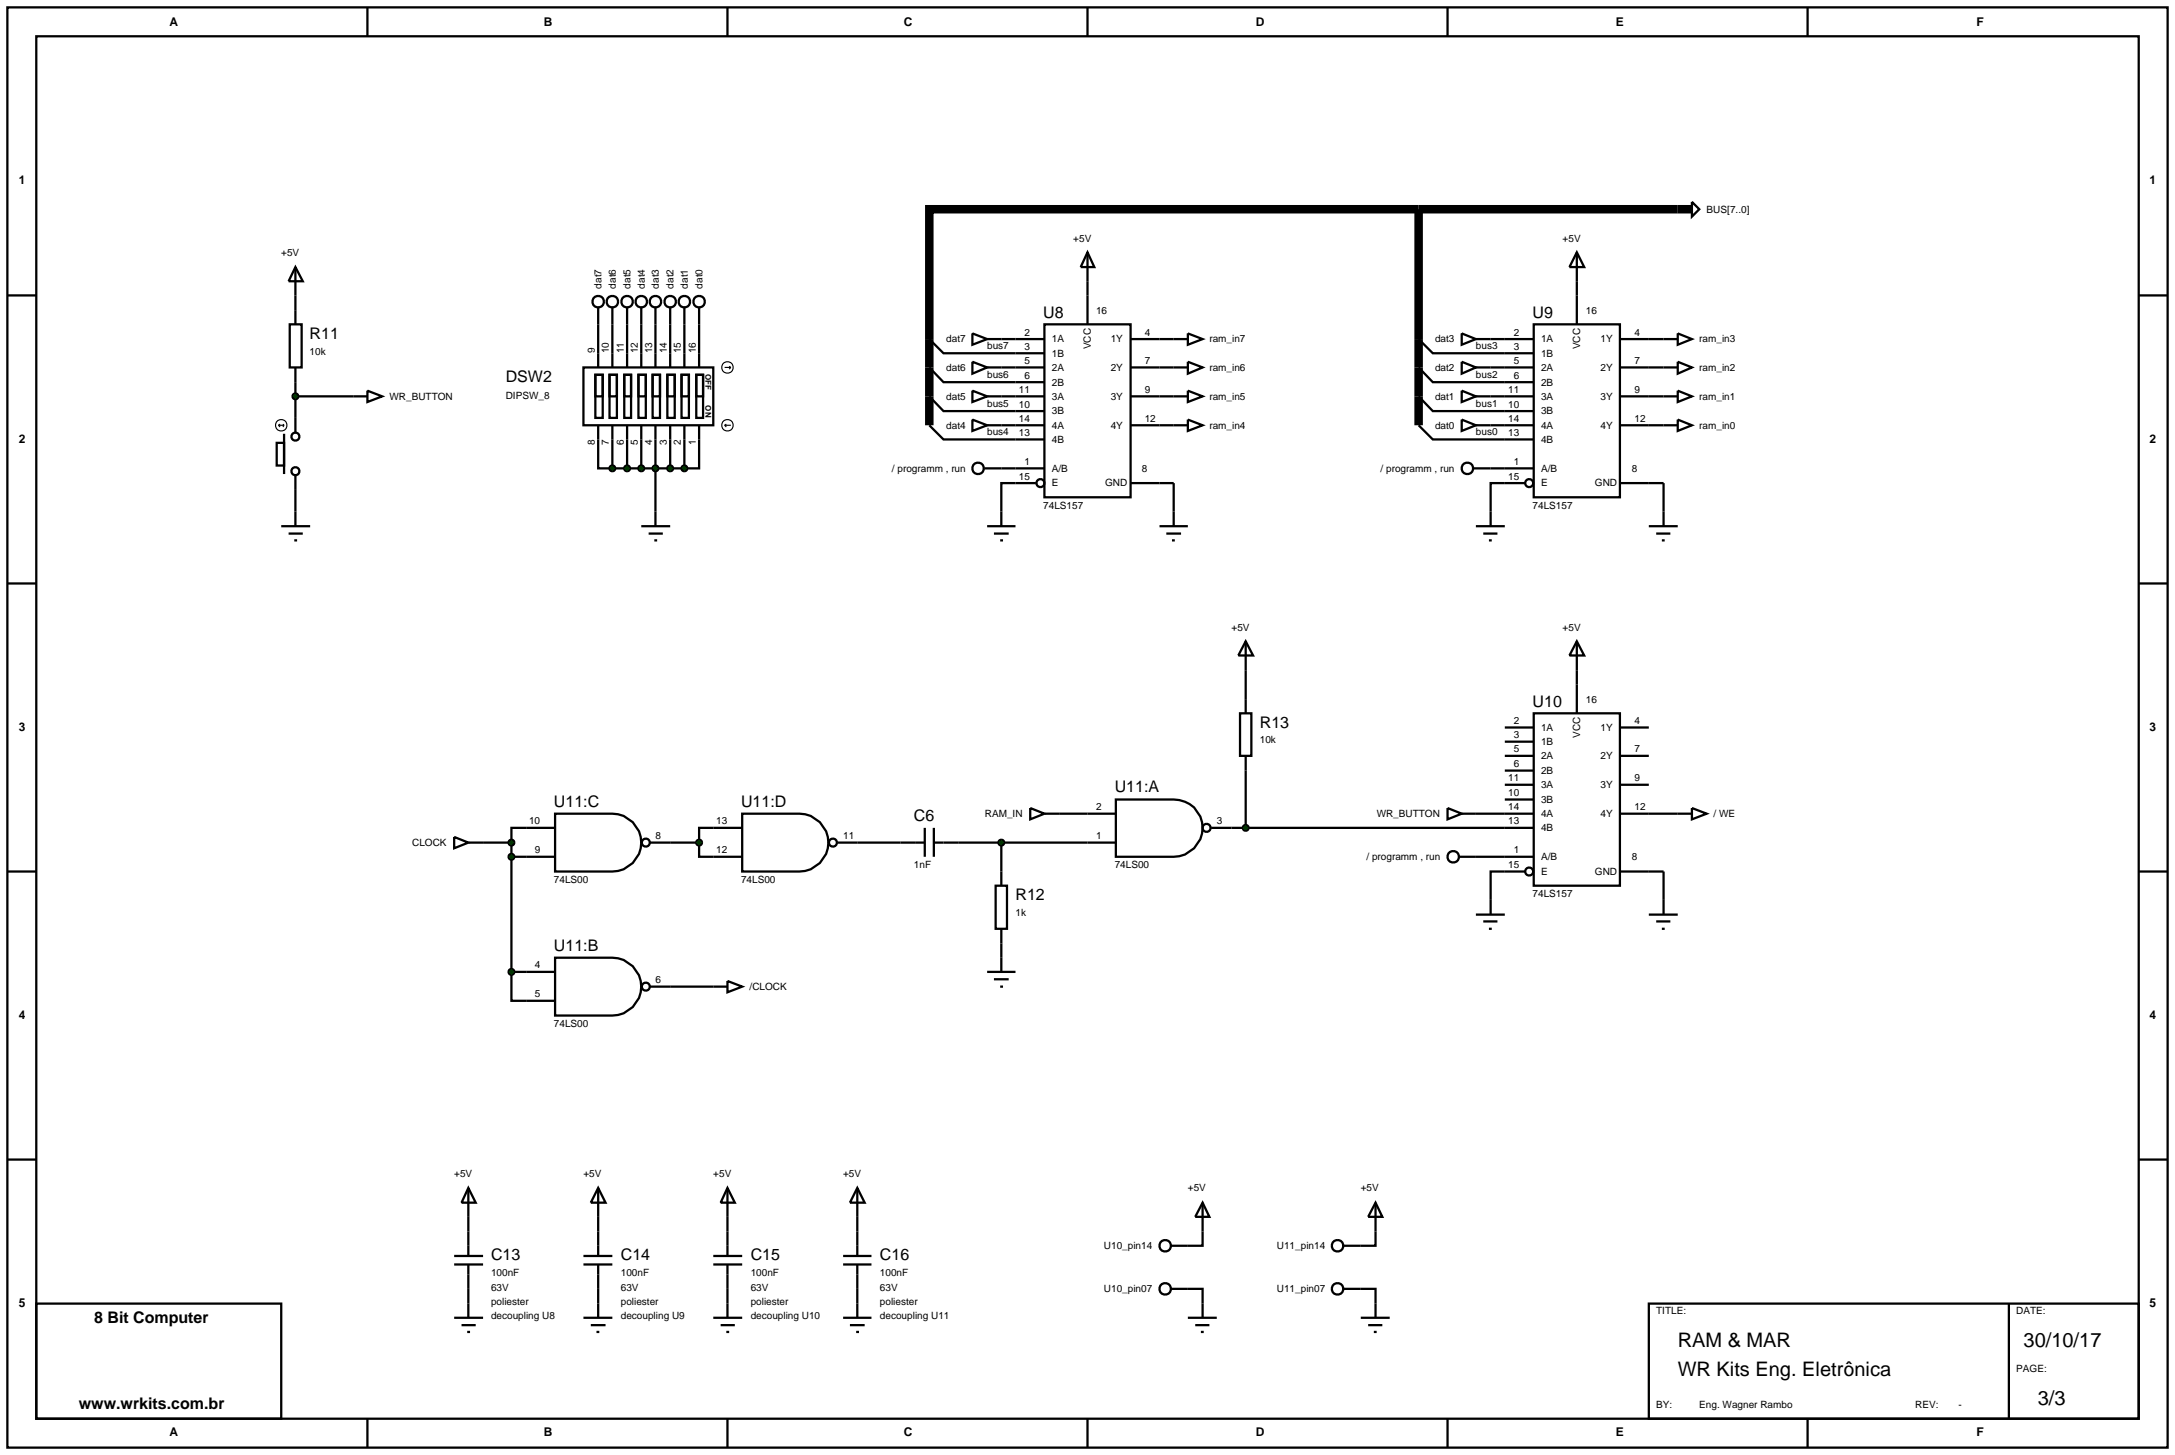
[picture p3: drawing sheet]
<svg xmlns="http://www.w3.org/2000/svg" width="384mm" height="257mm" viewBox="0 0 384 257" stroke-linecap="round" stroke-linejoin="round" font-family="sans-serif">
<g fill="none" stroke="#000" stroke-width=".4">
<path d="M1.3 1.3h381v254h-381zM6.4 6.4h370.8v243.8h-370.8zM64.8 1.3v5.1M128.3 1.3v5.1M191.8 1.3v5.1M255.3 1.3v5.1M318.8 1.3v5.1M298.4 35.6l1.3 1.3-1.3 1.3zM1.3 52.1h5.1M51.1 57.2h2.1v7.6h-2.1zM52.1 47.1l1.3 2.5h-2.5zM52.1 47.1v10.1"/>
<path d="M105.5 57.2v5.1M108 57.2v5.1M110.6 57.2v5.1M113.1 57.2v5.1M115.6 57.2v5.1M118.2 57.2v5.1M120.7 57.2v5.1M123.3 57.2v5.1M163.9 59.8l2.5 2.5h17.8M171.5 58.8l2.6 1-2.6 1zM174.1 59.8h10.1M184.2 57.2h15.2v30.5h-15.2z"/>
<path d="M191.8 44.5l1.2 2.6h-2.4zM191.8 44.5v12.7M199.4 59.8h10.1M209.5 58.8l2.6 1-2.6 1zM250.2 59.8l2.5 2.5h17.8M257.8 58.8l2.5 1-2.5 1zM260.3 59.8h10.2M270.5 57.2h15.2v30.5h-15.2zM278.1 44.5l1.3 2.6h-2.6zM278.1 44.5v12.7M285.7 59.8h10.2M295.9 58.8l2.5 1-2.5 1z"/>
<path d="M377.2 52.1h5.1M48.8 78.1h1.3v4h-1.3zM50.1 76.5v7.1M52.1 69.9h12.7M52.1 64.8v11.5M64.8 68.9l2.6 1-2.6 1zM105.5 77.5v5.1h2.5M108 77.5v5.1M110.6 77.5v5.1M113.1 77.5v5.1M115.6 77.5v12.7M118.2 77.5v5.1"/>
<path d="M120.7 77.5v5.1M123.3 77.5v5.1h-2.6M163.9 75l2.5 2.5h17.8M163.9 69.9l2.5 2.6h17.8M163.9 64.8l2.5 2.6h17.8M171.5 63.8l2.6 1-2.6 1.1zM171.5 68.9l2.6 1-2.6 1zM171.5 74l2.6 1-2.6 1zM174.1 64.8h10.1M174.1 69.9h10.1M174.1 75h10.1M199.4 64.8h10.1"/>
<path d="M199.4 69.9h10.1M199.4 75h10.1M209.5 63.8l2.6 1-2.6 1.1zM209.5 68.9l2.6 1-2.6 1zM209.5 74l2.6 1-2.6 1zM250.2 75l2.5 2.5h17.8M250.2 69.9l2.5 2.6h17.8M250.2 64.8l2.5 2.6h17.8M257.8 63.8l2.5 1-2.5 1.1zM257.8 68.9l2.5 1-2.5 1zM257.8 74l2.5 1-2.5 1zM260.3 64.8h10.2"/>
<path d="M260.3 69.9h10.2M260.3 75h10.2M285.7 64.8h10.2M285.7 69.9h10.2M285.7 75h10.2M295.9 63.8l2.5 1-2.5 1.1zM295.9 68.9l2.5 1-2.5 1zM295.9 74l2.5 1-2.5 1zM49.6 92.8h5.1M50.9 94.1h2.5M51.9 95.3h.5M52.1 83.9v8.9"/>
<path d="M108 82.6h12.7M173.6 82.6h10.6M174.1 92.8h5M175.3 94.1h2.6M176.4 95.3h.5M182.7 85.2h-6.1v7.6M199.4 85.2h7.6v7.6M204.5 92.8h5M205.7 94.1h2.6M206.7 95.3h.5M259.8 82.6h10.7M260.3 92.8h5.1"/>
<path d="M261.6 94.1h2.5M262.6 95.3h.5M269 85.2h-6.1v7.6M285.7 85.2h7.7v7.6M290.8 92.8h5.1M292.1 94.1h2.5M293.1 95.3h.5M1.3 102.9h5.1M219.7 118.2v5.1M377.2 102.9h5.1M219.7 135.9v10.1M1.3 153.7h5.1"/>
<path d="M80.1 147.6l2.5 1-2.5 1zM82.6 148.6h7.6M90.2 151.1h2.6M90.2 148.6v22.8M92.8 146h-2.6v2.6M118.2 148.6h5.1M123.3 148.6v2.5h2.5M125.8 146h-2.5v2.6M151.2 148.6h7.6M169 148.6h22.8M176.6 148.6v5.1M181.7 142.5l2.5 1-2.5 1z"/>
<path d="M184.2 143.5h7.6M217.2 146h48.2M255.3 142.5l2.5 1-2.5 1zM257.8 143.5h7.6M260.3 151.1h5.1M265.4 153.7h-2.5v5M290.8 143.5h7.6M298.4 142.5l2.6 1-2.6 1zM377.2 153.7h5.1M90.2 171.4v5.1h2.6M90.2 171.4h2.6M118.2 174h7.6"/>
<path d="M176.6 166.4v2.5M1.3 204.5h5.1M82.6 209.5l1.3 2.6h-2.5zM82.6 209.5v12M105.5 209.5l1.3 2.6h-2.6zM105.5 209.5v12M128.3 209.5l1.3 2.6h-2.5zM128.3 209.5v12M151.2 209.5l1.3 2.6h-2.6zM151.2 209.5v12M212.1 217.2v2.5h-2.6M242.6 217.2v2.5h-2.6"/>
<path d="M377.2 204.5h5.1M6.4 229.9h43.2v20.3h-43.2zM80.1 223h5.1M80.1 221.5h5.1M80.1 232.4h5.1M81.4 233.7h2.5M82.4 234.9h.5M82.6 223v9.4M102.9 223h5.1M102.9 221.5h5.1M102.9 232.4h5.1M104.2 233.7h2.6"/>
<path d="M105.2 234.9h.5M105.5 223v9.4M125.8 223h5.1M125.8 221.5h5.1M125.8 232.4h5.1M127.1 233.7h2.5M128.1 234.9h.5M128.3 223v9.4M148.7 223h5M148.7 221.5h5M148.7 232.4h5M149.9 233.7h2.6"/>
<path d="M151 234.9h.5M151.2 223v9.4M209.5 227.3h2.6v2.6M240 227.3h2.6v2.6M290.8 229.9h86.4v20.3h-86.4zM354.3 229.9v20.3M64.8 250.2v5.1M128.3 250.2v5.1M191.8 250.2v5.1M255.3 250.2v5.1M318.8 250.2v5.1"/>
<circle cx="52.1" cy="77" r=".7"/>
<circle cx="52.1" cy="83.1" r=".7"/>
<circle cx="172.5" cy="82.6" r="1.01"/>
<circle cx="183.5" cy="85.2" r=".7"/>
<circle cx="258.8" cy="82.6" r="1.01"/>
<circle cx="269.7" cy="85.2" r=".7"/>
</g>
<path d="M250.2 36.9h-86.3v38.1M250.2 36.9h48.2M250.2 36.9v38.1" fill="none" stroke="#000" stroke-width="1.5" stroke-linecap="butt"/>
<g fill="none" stroke="#000" stroke-width=".2">
<path d="M49.1 75h1M49.1 75l.3 .3M49.4 74.8l-.3 .2M49.9 74.8l.2 .2M50.1 75l-.2 .3"/>
<circle cx="49.6" cy="75" r="1.01"/>
</g>
<path d="M51.8 69.5l.3-.1-.5 .5zM52.1 69.4l.4 .2 .1 .3zM52.6 69.9l-.1 .3-.4 .2zM51.6 69.9l.5 .5-.4-.2z" fill="#004000" stroke="#000" stroke-width=".4"/>
<path d="M52.1 69.4l.5 .5-.5 .5-.5-.5z" fill="#004000"/>
<g fill="none" stroke="#000" stroke-width=".4">
<path d="M105.5 54.2v3M108 54.2v3M110.6 54.2v3M113.1 54.2v3M115.6 54.2v3M118.2 54.2v3M120.7 54.2v3M123.3 54.2v3M102.9 64.8h22.9v10.2h-22.9zM105 66.1h1.3v7.6h-1.3zM105 66.1h1.3v3.8h-1.3zM105.5 62.3v2.5"/>
<path d="M105.5 75v2.5M107.5 66.1h1.3v7.6h-1.3zM107.5 66.1h1.3v3.8h-1.3zM108 62.3v2.5M108 75v2.5M110.1 66.1h1.2v7.6h-1.2zM110.1 66.1h1.2v3.8h-1.2zM110.6 62.3v2.5M110.6 75v2.5M112.6 66.1h1.3v7.6h-1.3zM112.6 66.1h1.3v3.8h-1.3zM113.1 62.3v2.5"/>
<path d="M113.1 75v2.5M115.1 66.1h1.3v7.6h-1.3zM115.1 66.1h1.3v3.8h-1.3zM115.6 62.3v2.5M115.6 75v2.5M117.7 66.1h1.3v7.6h-1.3zM117.7 66.1h1.3v3.8h-1.3zM118.2 62.3v2.5M118.2 75v2.5M120.2 66.1h1.3v7.6h-1.3zM120.2 66.1h1.3v3.8h-1.3zM120.7 62.3v2.5"/>
<path d="M120.7 75v2.5M122.8 66.1h1.2v7.6h-1.2zM122.8 66.1h1.2v3.8h-1.2zM123.3 62.3v2.5M123.3 75v2.5M113.1 92.8h5.1M114.4 94.1h2.5M115.4 95.3h.5M115.6 90.2v2.6M219.7 113.1l1.3 2.5h-2.6zM219.7 113.1v5.1M218.7 125.8h2v7.5h-2z"/>
<path d="M219.7 123.3v2.5M219.7 133.3v2.6M158.8 148.6h4.3M163.1 146v5.1M164.7 146v5.1M164.7 148.6h4.3M175.6 156.2h2v7.6h-2zM176.6 153.7v2.5M174.1 171.4h5M175.3 172.7h2.6M176.4 174h.5M176.6 163.8v2.6"/>
<path d="M176.6 168.9v2.5M206.5 219.7h3M212.1 212.1l1.2 2.5h-2.5zM212.1 212.1v5.1M237 219.7h3M242.6 212.1l1.2 2.5h-2.5zM242.6 212.1v5.1M206.5 227.3h3M209.5 232.4h5.1M210.8 233.7h2.5M211.8 234.9h.5M212.1 229.9v2.5"/>
<path d="M237 227.3h3M240 232.4h5.1M241.3 233.7h2.5M242.3 234.9h.5M242.6 229.9v2.5"/>
<circle cx="105.5" cy="53.2" r="1.01"/>
<circle cx="108" cy="53.2" r="1.01"/>
<circle cx="110.6" cy="53.2" r="1.01"/>
<circle cx="113.1" cy="53.2" r="1.01"/>
<circle cx="115.6" cy="53.2" r="1.01"/>
<circle cx="118.2" cy="53.2" r="1.01"/>
<circle cx="120.7" cy="53.2" r="1.01"/>
<circle cx="123.3" cy="53.2" r="1.01"/>
<circle cx="205.5" cy="219.7" r="1.01"/>
<circle cx="235.9" cy="219.7" r="1.01"/>
<circle cx="205.5" cy="227.3" r="1.01"/>
<circle cx="235.9" cy="227.3" r="1.01"/>
</g>
<g fill="none" stroke="#000" stroke-width=".2">
<path d="M127.8 64.8h1.1M127.8 75l.3 .3M127.8 75h1.1M128.1 74.8l-.3 .2M128.6 64.6l.3 .2M128.9 64.8l-.3 .3"/>
<circle cx="128.3" cy="75" r="1.01"/>
<circle cx="128.3" cy="64.8" r="1.01"/>
</g>
<g fill="#004000" stroke="#000" stroke-width=".4">
<path d="M115.3 82.2l.3-.1-.5 .5zM115.6 82.1l.4 .2 .1 .3zM116.1 82.6l-.1 .3-.4 .2zM115.1 82.6l.5 .5-.4-.2z"/>
<path d="M117.9 82.2l.3-.1-.5 .5zM118.2 82.1l.3 .1 .2 .4zM118.7 82.6l-.2 .4-.3 .1zM117.7 82.6l.5 .5-.4-.2z"/>
<path d="M120.3 82.3l.4-.2-.5 .5zM120.7 82.1l.4 .2 .1 .3zM121.2 82.6l-.1 .3-.4 .2zM120.2 82.6l.5 .5-.3-.1z"/>
<path d="M112.8 82.2l.3-.1-.5 .5zM113.1 82.1l.3 .1 .2 .4zM113.1 83.1l.5-.5-.2 .4zM112.6 82.6l.5 .5-.3-.1z"/>
<path d="M110.2 82.3l.4-.2-.5 .5zM110.6 82.1l.4 .2 .1 .3zM111.1 82.6l-.1 .3-.4 .2zM110.1 82.6l.5 .5-.3-.1z"/>
<path d="M107.7 82.2l.3-.1-.5 .5zM108 82.1l.4 .2 .1 .3zM108.5 82.6l-.1 .3-.4 .2zM107.5 82.6l.5 .5-.3-.1z"/>
</g>
<g fill="#004000">
<path d="M115.6 82.1l.5 .5-.5 .5-.5-.5z"/>
<path d="M118.2 82.1l.5 .5-.5 .5-.5-.5z"/>
<path d="M120.2 82.6l.5-.5 .5 .5-.5 .5z"/>
<path d="M113.1 82.1l.5 .5-.5 .5-.5-.5z"/>
<path d="M110.1 82.6l.5-.5 .5 .5-.5 .5z"/>
<path d="M107.5 82.6l.5-.5 .5 .5-.5 .5z"/>
</g>
<g fill="none" stroke="#000" stroke-width=".4">
<path d="M278.1 113.1l1.3 2.5h-2.6zM278.1 113.1v12.7M265.4 128.3h5.1M265.4 130.8h5.1M265.4 133.3h5.1M265.4 135.9h5.1M265.4 138.4h5.1M270.5 125.8h15.2v30.4h-15.2zM285.7 128.3h5.1M285.7 133.3h5.1M285.7 138.4h5.1M191.8 143.5h5"/>
<path d="M191.8 148.6h5M196.8 141h10.2a5.1 5.1 0 0 1 5.1 5 5.1 5.1 0 0 1-5.1 5.1h-10.2zM213.6 146h3.6M257.3 151.1h3M262.9 158.7v2.6M265.4 141h5.1M265.4 143.5h5.1M265.4 146h5.1M265.4 151.1h5.1M265.4 153.7h3.6M285.7 143.5h5.1M285.7 153.7h7.7v7.6"/>
<path d="M260.3 161.3h5.1M261.6 162.5h2.5M262.6 163.8h.5M290.8 161.3h5.1M292.1 162.5h2.5M293.1 163.8h.5"/>
<circle cx="212.8" cy="146" r=".7"/>
<circle cx="256.3" cy="151.1" r="1.01"/>
<circle cx="269.7" cy="153.7" r=".7"/>
</g>
<g fill="#004000" stroke="#000" stroke-width=".4">
<path d="M219.3 145.7l.4-.2-.5 .5zM219.7 145.5l.4 .2 .1 .3zM220.2 146l-.1 .3-.4 .2zM219.2 146l.5 .5-.4-.2z"/>
<path d="M176.2 148.3l.4-.2-.5 .5zM176.6 148.1l.3 .1 .2 .4zM176.6 149.1l.5-.5-.1 .3zM176.1 148.6l.5 .5-.4-.2z"/>
</g>
<g fill="#004000">
<path d="M219.2 146l.5-.5 .5 .5-.5 .5z"/>
<path d="M176.6 148.1l.5 .5-.5 .5-.5-.5z"/>
</g>
<g fill="none" stroke="#000" stroke-width=".4">
<path d="M92.8 146h5.1M92.8 151.1h5.1M97.9 143.5h10.1a5.1 5.1 0 0 1 5.1 5.1 5.1 5.1 0 0 1-5.1 5.1h-10.1zM114.6 148.6h3.6M125.8 146h5.1M125.8 151.1h5.1M130.9 143.5h10.1a5.1 5.1 0 0 1 5.1 5.1 5.1 5.1 0 0 1-5.1 5.1h-10.1zM147.7 148.6h3.5M92.8 171.4h5.1M92.8 176.5h5.1M97.9 168.9h10.1a5.1 5.1 0 0 1 5.1 5.1 5.1 5.1 0 0 1-5.1 5.1h-10.1zM114.6 174h3.6"/>
<circle cx="113.9" cy="148.6" r=".7"/>
<circle cx="146.9" cy="148.6" r=".7"/>
<circle cx="113.9" cy="174" r=".7"/>
</g>
<g fill="#004000" stroke="#000" stroke-width=".4">
<path d="M122.9 148.3l.4-.2-.5 .5zM123.3 148.1l.4 .2 .1 .3zM123.8 148.6l-.1 .3-.4 .2zM122.8 148.6l.5 .5-.4-.2z"/>
<path d="M89.8 148.3l.4-.2-.5 .5zM90.2 148.1l.4 .2 .1 .3zM90.7 148.6l-.1 .3-.4 .2zM89.7 148.6l.5 .5-.4-.2z"/>
<path d="M89.9 171l.3-.1-.5 .5zM90.2 170.9l.3 .1 .2 .4zM90.7 171.4l-.1 .3-.4 .2zM89.7 171.4l.5 .5-.4-.2z"/>
<path d="M89.8 150.8l.4-.2-.5 .5zM90.2 150.6l.4 .2 .1 .3zM90.2 151.6l.5-.5-.1 .3zM89.7 151.1l.5 .5-.4-.2z"/>
</g>
<g fill="#004000">
<path d="M122.8 148.6l.5-.5 .5 .5-.5 .5z"/>
<path d="M90.2 148.1l.5 .5-.5 .5-.5-.5z"/>
<path d="M90.2 170.9l.5 .5-.5 .5-.5-.5z"/>
<path d="M89.7 151.1l.5-.5 .5 .5-.5 .5z"/>
</g>
<path d="M125.8 174h2.5M128.3 173l2.6 1-2.6 1z" fill="none" stroke="#000" stroke-width=".4"/>
<g font-size="3.5">
<text x="295.9" y="237.6">RAM &amp; MAR</text>
<text x="356.9" y="237.6">30/10/17</text>
<text x="295.9" y="242.7">WR Kits Eng. Eletrônica</text>
<text x="359.4" y="247.8">3/3</text>
</g>
<g font-size="2.8">
<text x="54.6" y="59.8">R11</text>
<text x="184" y="56.1">U8</text>
<text x="270.3" y="56.1">U9</text>
<text x="89.2" y="67.4">DSW2</text>
<text x="270.3" y="124.7">U10</text>
<text x="222.2" y="128.4">R13</text>
<text x="97.7" y="142.4">U11:C</text>
<text x="130.7" y="142.4">U11:D</text>
<text x="196.6" y="139.8">U11:A</text>
<text x="161.2" y="144.9">C6</text>
<text x="179.1" y="158.8">R12</text>
<text x="97.7" y="167.8">U11:B</text>
<text x="86.6" y="222.3">C13</text>
<text x="109.5" y="222.3">C14</text>
<text x="132.4" y="222.3">C15</text>
<text x="155.2" y="222.3">C16</text>
<text x="16.6" y="233.3">8 Bit Computer</text>
<text x="13.9" y="248.5">www.wrkits.com.br</text>
</g>
<g font-size="2.1">
<text x="29.9" y="4.5">A</text>
<text x="95.9" y="4.5">B</text>
<text x="159.4" y="4.5">C</text>
<text x="221.5" y="4.5">D</text>
<text x="285" y="4.5">E</text>
<text x="348.6" y="4.5">F</text>
<text x="3.3" y="32.4">1</text>
<text x="379.1" y="32.4">1</text>
<text x="3.3" y="78.1">2</text>
<text x="379.1" y="78.1">2</text>
<text x="3.3" y="128.9">3</text>
<text x="379.1" y="128.9">3</text>
<text x="3.3" y="179.7">4</text>
<text x="379.1" y="179.7">4</text>
<text x="3.3" y="230.5">5</text>
<text x="379.1" y="230.5">5</text>
<text x="29.9" y="253.3">A</text>
<text x="95.9" y="253.3">B</text>
<text x="159.4" y="253.3">C</text>
<text x="221.5" y="253.3">D</text>
<text x="285" y="253.3">E</text>
<text x="348.6" y="253.3">F</text>
</g>
<g font-size="1.8">
<text x="301" y="37.5">BUS[7..0]</text>
<text x="49.6" y="45.1">+5V</text>
<text x="189.3" y="42.6">+5V</text>
<text x="275.6" y="42.6">+5V</text>
<text x="106.1" y="50.9" transform="rotate(-90 106.1 50.9)">dat7</text>
<text x="108.6" y="50.9" transform="rotate(-90 108.6 50.9)">dat6</text>
<text x="111.2" y="50.9" transform="rotate(-90 111.2 50.9)">dat5</text>
<text x="113.7" y="50.9" transform="rotate(-90 113.7 50.9)">dat4</text>
<text x="116.2" y="50.9" transform="rotate(-90 116.2 50.9)">dat3</text>
<text x="118.8" y="50.9" transform="rotate(-90 118.8 50.9)">dat2</text>
<text x="121.3" y="50.9" transform="rotate(-90 121.3 50.9)">dat1</text>
<text x="123.9" y="50.9" transform="rotate(-90 123.9 50.9)">dat0</text>
<text x="180.7" y="59.2">2</text>
<text x="193.3" y="55.3">16</text>
<text x="201.9" y="59.2">4</text>
<text x="267" y="59.2">2</text>
<text x="279.7" y="55.3">16</text>
<text x="288.3" y="59.2">4</text>
<text x="54.6" y="62.6">10k</text>
<text x="104.9" y="62.3" transform="rotate(-90 104.9 62.3)">9</text>
<text x="107.4" y="62.3" transform="rotate(-90 107.4 62.3)">10</text>
<text x="110" y="62.3" transform="rotate(-90 110 62.3)">11</text>
<text x="112.5" y="62.3" transform="rotate(-90 112.5 62.3)">12</text>
<text x="115" y="62.3" transform="rotate(-90 115 62.3)">13</text>
<text x="117.6" y="62.3" transform="rotate(-90 117.6 62.3)">14</text>
<text x="120.1" y="62.3" transform="rotate(-90 120.1 62.3)">15</text>
<text x="122.7" y="62.3" transform="rotate(-90 122.7 62.3)">16</text>
<text x="166.9" y="60.4">dat7</text>
<text x="166.9" y="65.4">dat6</text>
<text x="174.1" y="61.5">bus7</text>
<text x="180.7" y="61.7">3</text>
<text x="180.7" y="64.2">5</text>
<text x="185.5" y="60.4">1A</text>
<text x="185.5" y="62.9">1B</text>
<text x="185.5" y="65.4">2A</text>
<text x="192.4" y="61.6" transform="rotate(-90 192.4 61.6)">VCC</text>
<text x="195.9" y="60.4">1Y</text>
<text x="195.9" y="65.4">2Y</text>
<text x="201.9" y="64.2">7</text>
<text x="213.3" y="60.4">ram_in7</text>
<text x="213.3" y="65.4">ram_in6</text>
<text x="253.1" y="60.4">dat3</text>
<text x="253.1" y="65.4">dat2</text>
<text x="260.3" y="61.5">bus3</text>
<text x="267" y="61.7">3</text>
<text x="267" y="64.2">5</text>
<text x="271.8" y="60.4">1A</text>
<text x="271.8" y="62.9">1B</text>
<text x="271.8" y="65.4">2A</text>
<text x="278.7" y="61.6" transform="rotate(-90 278.7 61.6)">VCC</text>
<text x="282.3" y="60.4">1Y</text>
<text x="282.3" y="65.4">2Y</text>
<text x="288.3" y="64.2">7</text>
<text x="299.7" y="60.4">ram_in3</text>
<text x="299.7" y="65.4">ram_in2</text>
<text x="68.7" y="70.5">WR_BUTTON</text>
<text x="89.2" y="70.3">DIPSW_8</text>
<text x="166.9" y="70.5">dat5</text>
<text x="174.1" y="71.7">bus5</text>
<text x="174.1" y="66.6">bus6</text>
<text x="179.7" y="69.3">11</text>
<text x="179.7" y="71.9">10</text>
<text x="180.7" y="66.8">6</text>
<text x="185.5" y="68">2B</text>
<text x="185.5" y="70.5">3A</text>
<text x="195.9" y="70.5">3Y</text>
<text x="201.9" y="69.3">9</text>
<text x="213.3" y="70.5">ram_in5</text>
<text x="253.1" y="70.5">dat1</text>
<text x="260.3" y="71.7">bus1</text>
<text x="260.3" y="66.6">bus2</text>
<text x="266" y="69.3">11</text>
<text x="266" y="71.9">10</text>
<text x="267" y="66.8">6</text>
<text x="271.8" y="68">2B</text>
<text x="271.8" y="70.5">3A</text>
<text x="282.3" y="70.5">3Y</text>
<text x="288.3" y="69.3">9</text>
<text x="299.7" y="70.5">ram_in1</text>
<text x="166.9" y="75.6">dat4</text>
<text x="174.1" y="76.7">bus4</text>
<text x="179.7" y="74.4">14</text>
<text x="179.7" y="76.9">13</text>
<text x="185.5" y="73.1">3B</text>
<text x="185.5" y="75.6">4A</text>
<text x="195.9" y="75.6">4Y</text>
<text x="201.9" y="74.4">12</text>
<text x="213.3" y="75.6">ram_in4</text>
<text x="253.1" y="75.6">dat0</text>
<text x="260.3" y="76.7">bus0</text>
<text x="266" y="74.4">14</text>
<text x="266" y="76.9">13</text>
<text x="271.8" y="73.1">3B</text>
<text x="271.8" y="75.6">4A</text>
<text x="282.3" y="75.6">4Y</text>
<text x="288.3" y="74.4">12</text>
<text x="299.7" y="75.6">ram_in0</text>
<text x="104.9" y="78.5" transform="rotate(-90 104.9 78.5)">8</text>
<text x="107.4" y="78.5" transform="rotate(-90 107.4 78.5)">7</text>
<text x="110" y="78.5" transform="rotate(-90 110 78.5)">6</text>
<text x="112.5" y="78.5" transform="rotate(-90 112.5 78.5)">5</text>
<text x="115" y="78.5" transform="rotate(-90 115 78.5)">4</text>
<text x="117.6" y="78.5" transform="rotate(-90 117.6 78.5)">3</text>
<text x="120.1" y="78.5" transform="rotate(-90 120.1 78.5)">2</text>
<text x="122.7" y="78.5" transform="rotate(-90 122.7 78.5)">1</text>
<text x="157.3" y="83.2">/ programm , run</text>
<text x="180.7" y="82">1</text>
<text x="185.5" y="78.1">4B</text>
<text x="185.5" y="83.2">A/B</text>
<text x="201.4" y="83.2">8</text>
<text x="243.5" y="83.2">/ programm , run</text>
<text x="267" y="82">1</text>
<text x="271.8" y="78.1">4B</text>
<text x="271.8" y="83.2">A/B</text>
<text x="287.8" y="83.2">8</text>
<text x="179.7" y="84.6">15</text>
<text x="184" y="89.7">74LS157</text>
<text x="185.5" y="85.8">E</text>
<text x="194.9" y="85.8">GND</text>
<text x="266" y="84.6">15</text>
<text x="270.3" y="89.7">74LS157</text>
<text x="271.8" y="85.8">E</text>
<text x="281.3" y="85.8">GND</text>
<text x="217.2" y="111.2">+5V</text>
<text x="275.6" y="111.2">+5V</text>
<text x="279.7" y="123.9">16</text>
<text x="222.2" y="131.1">10k</text>
<text x="267" y="127.7">2</text>
<text x="267" y="130.2">3</text>
<text x="271.8" y="128.9">1A</text>
<text x="271.8" y="131.4">1B</text>
<text x="278.7" y="130.1" transform="rotate(-90 278.7 130.1)">VCC</text>
<text x="282.3" y="128.9">1Y</text>
<text x="288.3" y="127.7">4</text>
<text x="266" y="137.8">11</text>
<text x="267" y="132.7">5</text>
<text x="267" y="135.3">6</text>
<text x="271.8" y="133.9">2A</text>
<text x="271.8" y="136.5">2B</text>
<text x="282.3" y="133.9">2Y</text>
<text x="288.3" y="132.7">7</text>
<text x="288.3" y="137.8">9</text>
<text x="193.3" y="142.9">2</text>
<text x="266" y="140.4">10</text>
<text x="266" y="142.9">14</text>
<text x="271.8" y="139">3A</text>
<text x="271.8" y="141.6">3B</text>
<text x="282.3" y="139">3Y</text>
<text x="288.3" y="142.9">12</text>
<text x="72.7" y="149.2">CLOCK</text>
<text x="93.3" y="145.4">10</text>
<text x="115.6" y="148">8</text>
<text x="126.3" y="145.4">13</text>
<text x="148.7" y="148">11</text>
<text x="173.7" y="144.1">RAM_IN</text>
<text x="193.3" y="148">1</text>
<text x="214.6" y="145.4">3</text>
<text x="242.8" y="144.1">WR_BUTTON</text>
<text x="266" y="145.4">13</text>
<text x="271.8" y="144.1">4A</text>
<text x="271.8" y="146.6">4B</text>
<text x="282.3" y="144.1">4Y</text>
<text x="302.2" y="144.1">/ WE</text>
<text x="94.3" y="150.5">9</text>
<text x="97.7" y="155.7">74LS00</text>
<text x="126.3" y="150.5">12</text>
<text x="130.7" y="155.7">74LS00</text>
<text x="161.2" y="153.1">1nF</text>
<text x="196.6" y="153.1">74LS00</text>
<text x="241" y="151.7">/ programm , run</text>
<text x="266" y="153.1">15</text>
<text x="267" y="150.5">1</text>
<text x="271.8" y="151.7">A/B</text>
<text x="271.8" y="154.3">E</text>
<text x="281.3" y="154.3">GND</text>
<text x="287.8" y="151.7">8</text>
<text x="179.1" y="161.6">1k</text>
<text x="270.3" y="158.2">74LS157</text>
<text x="94.3" y="170.8">4</text>
<text x="115.6" y="173.4">6</text>
<text x="94.3" y="175.9">5</text>
<text x="132.2" y="174.6">/CLOCK</text>
<text x="97.7" y="181.1">74LS00</text>
<text x="80.1" y="207.6">+5V</text>
<text x="102.9" y="207.6">+5V</text>
<text x="125.8" y="207.6">+5V</text>
<text x="148.7" y="207.6">+5V</text>
<text x="209.5" y="210.1">+5V</text>
<text x="240" y="210.1">+5V</text>
<text x="194.7" y="220.3">U10_pin14</text>
<text x="225.2" y="220.3">U11_pin14</text>
<text x="86.6" y="225.1">100nF</text>
<text x="86.6" y="227.6">63V</text>
<text x="109.5" y="225.1">100nF</text>
<text x="109.5" y="227.6">63V</text>
<text x="132.4" y="225.1">100nF</text>
<text x="132.4" y="227.6">63V</text>
<text x="155.2" y="225.1">100nF</text>
<text x="155.2" y="227.6">63V</text>
<text x="194.7" y="227.9">U10_pin07</text>
<text x="225.2" y="227.9">U11_pin07</text>
<text x="86.6" y="230.2">poliester</text>
<text x="86.6" y="232.7">decoupling U8</text>
<text x="109.5" y="230.2">poliester</text>
<text x="109.5" y="232.7">decoupling U9</text>
<text x="132.4" y="230.2">poliester</text>
<text x="132.4" y="232.7">decoupling U10</text>
<text x="155.2" y="230.2">poliester</text>
<text x="155.2" y="232.7">decoupling U11</text>
<text x="292.1" y="231.8">TITLE:</text>
<text x="355.6" y="231.8">DATE:</text>
<text x="355.6" y="242">PAGE:</text>
<text x="292.1" y="248.3">BY:</text>
<text x="299.7" y="248.3">Eng. Wagner Rambo</text>
<text x="337.8" y="248.3">REV:</text>
<text x="345.4" y="248.3">-</text>
</g>
<g font-size="1.4">
<text x="124.4" y="66" transform="rotate(90 124.4 66)">OFF</text>
<text x="124.4" y="71.5" transform="rotate(90 124.4 71.5)">ON</text>
</g>
</svg>
